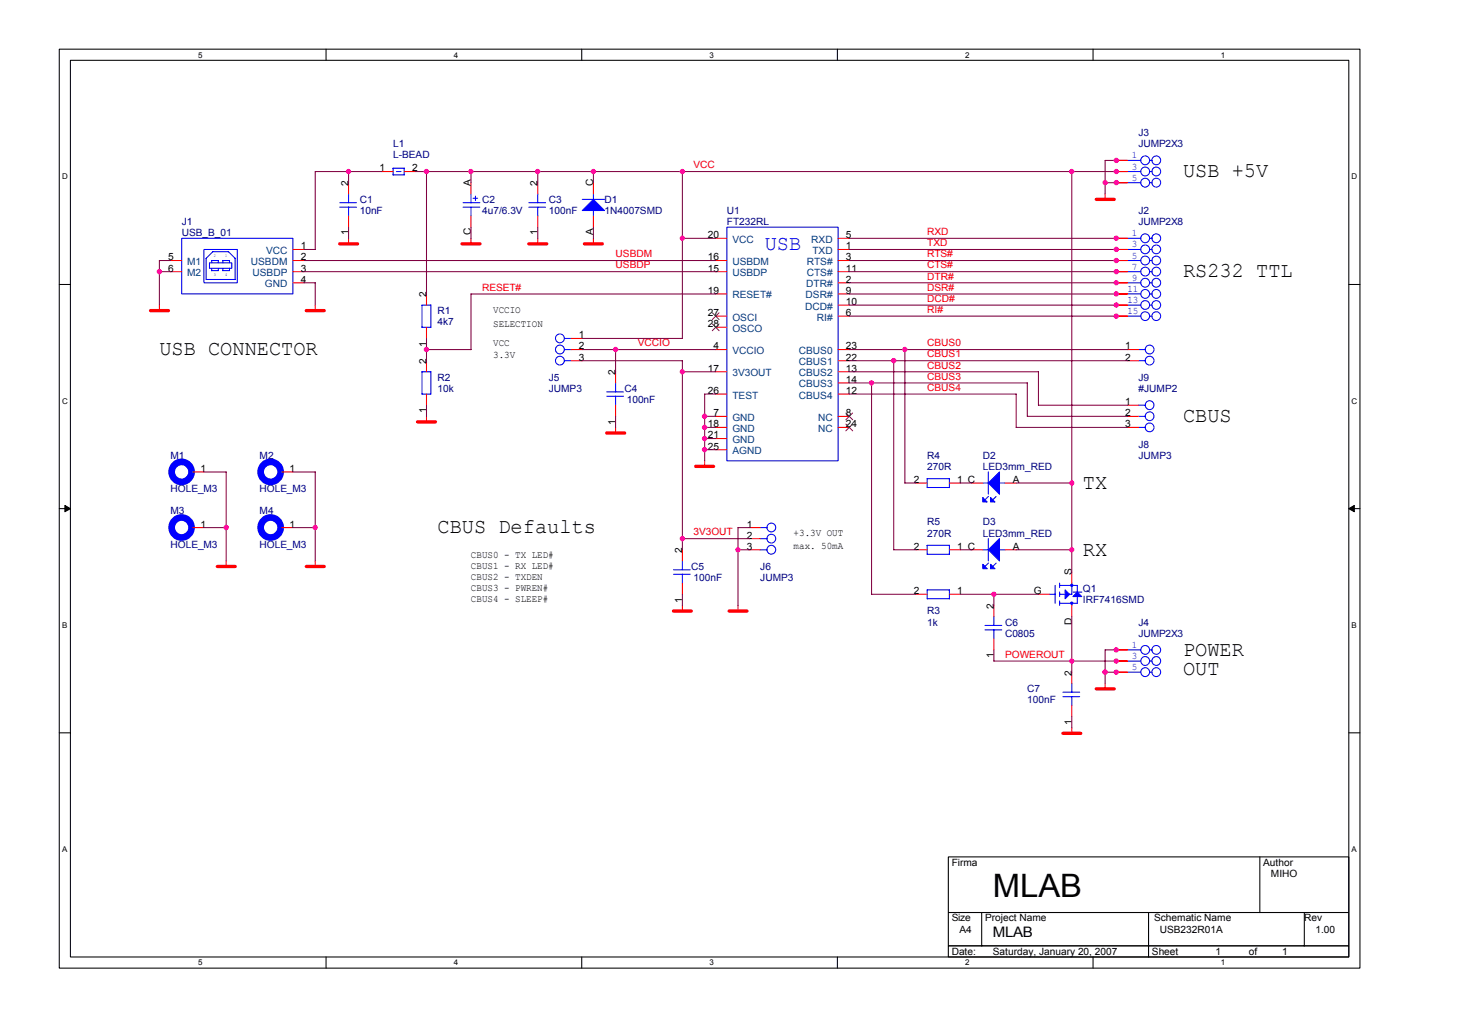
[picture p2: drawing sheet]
<svg xmlns="http://www.w3.org/2000/svg" width="297mm" height="210mm" viewBox="0 0 297 210" stroke-linecap="round" stroke-linejoin="round" font-family="sans-serif">
<path d="M12 10h264.3v186.7h-264.3zM14.3 12.3h259.7v182.2h-259.7z" fill="none" stroke="#000" stroke-width=".21"/>
<g fill="#fff">
<path d="M40.3 10.2h.9v1.8h-.9z"/>
<path d="M40.3 194.7h.9v1.8h-.9z"/>
</g>
<path d="M66.2 10v2.3M66.2 194.5v2.2" fill="none" stroke="#000" stroke-width=".21"/>
<g fill="#fff">
<path d="M92.2 10.2h.9v1.8h-.9z"/>
<path d="M92.2 194.7h.9v1.8h-.9z"/>
</g>
<path d="M118.2 10v2.3M118.2 194.5v2.2" fill="none" stroke="#000" stroke-width=".21"/>
<g fill="#fff">
<path d="M144.2 10.2h.9v1.8h-.9z"/>
<path d="M144.2 194.7h.9v1.8h-.9z"/>
</g>
<path d="M170.1 10v2.3M170.1 194.5v2.2" fill="none" stroke="#000" stroke-width=".21"/>
<g fill="#fff">
<path d="M196.1 10.2h.9v1.8h-.9z"/>
<path d="M196.1 194.7h.9v1.8h-.9z"/>
</g>
<path d="M222.1 10v2.3M222.1 194.5v2.2" fill="none" stroke="#000" stroke-width=".21"/>
<g fill="#fff">
<path d="M248 10.2h.9v1.8h-.9z"/>
<path d="M248 194.7h.9v1.8h-.9z"/>
<path d="M12.6 35h1.2v1.8h-1.2z"/>
<path d="M274.6 35h1.2v1.8h-1.2z"/>
<path d="M12.6 80.6h1.2v1.8h-1.2z"/>
<path d="M274.6 80.6h1.2v1.8h-1.2z"/>
</g>
<path d="M12 57.8h2.3M274 57.8h2.3" fill="none" stroke="#000" stroke-width=".21"/>
<g fill="#fff">
<path d="M12.6 126.1h1.1v1.8h-1.1z"/>
<path d="M274.6 126.1h1.1v1.8h-1.1z"/>
</g>
<path d="M12 103.4h2.3M274 103.4h2.3" fill="none" stroke="#000" stroke-width=".21"/>
<path d="M13.2 102.7l1.1 .7-1.1 .6zM274 103.4l1.2-.7v1.3z" fill="#000" stroke="#000" stroke-width=".2"/>
<g fill="#fff">
<path d="M12.6 171.7h1.1v1.8h-1.1z"/>
<path d="M274.6 171.7h1.1v1.8h-1.1z"/>
</g>
<path d="M12 148.9h2.3M274 148.9h2.3M192.7 174.1h81.3v11.3h-81.3zM256 174.1v11.3M192.7 185.4h81.3v6.8h-81.3zM192.7 192.2h81.3v2.3h-81.3zM199.4 185.4v6.8M233.4 185.4v9.1M265 185.4v6.8" fill="none" stroke="#000" stroke-width=".21"/>
<g fill="none" stroke="#f00" stroke-width=".21">
<path d="M70.8 37.1v2.3M77.6 34.9h2.3M82.1 34.9h2.3M95.7 37.1v2.3M109.3 37.1v2.3M120.6 37.1v2.3M224.5 39.4v1.1M226.8 34.9h2.3M226.8 32.6h2.3M226.8 37.1h2.3M34.6 52.9h2.3M34.6 55.2h2.3"/>
<path d="M59.5 50.7h2.3M59.5 52.9h2.3M59.5 55.2h2.3M59.5 57.5h2.3M70.8 43.9v2.3M70.8 48.4v1.2M86.7 59.7v2.3M95.7 43.9v2.3M95.7 48.4v1.2M109.3 43.9v2.3M109.3 48.4v1.2M120.6 43.9v2.3"/>
<path d="M120.6 48.4v1.2M145.4 48.4h2.3M145.4 52.9h2.3M145.4 55.2h2.3M145.4 59.7h2.3M170.3 48.4h2.2M170.3 50.7h2.2M170.3 52.9h2.2M170.3 55.2h2.2M170.3 57.5h2.2M170.3 59.7h2.2M226.8 48.4h2.3"/>
<path d="M226.8 50.7h2.3M226.8 52.9h2.3M226.8 55.2h2.3M226.8 57.5h2.3M226.8 59.7h2.3M32.4 62v1.1M64 62v1.1M86.7 66.5v2.3M86.7 73.3v2.2M116 71h2.3M116 73.3h2.3M116 68.8h2.3"/>
<path d="M125.1 75.5v2.3M145.4 64.2h2.3M145.4 71h2.3M145.4 75.5h2.3M145.4 66.5h2.3M170.3 62h2.2M170.3 64.2h2.2M170.3 71h2.2M170.3 75.5h2.2M170.3 73.3h2.2M170.3 77.8h2.2M226.8 62h2.3"/>
<path d="M226.8 64.2h2.3M229.1 71h2.2M229.1 73.3h2.2M39.2 95.9h2.2M57.3 95.9h2.2M86.7 80.1v2.2M86.7 84.6v1.1M125.1 82.3v2.3M125.1 86.8v1.2M143.2 93.6v1.2M145.4 91.4h2.3M145.4 84.6h2.3"/>
<path d="M145.4 86.8h2.3M145.4 89.1h2.3M145.4 80.1h2.3M170.3 84.6h2.2M170.3 86.8h2.2M170.3 80.1h2.2M186.1 98.1h2.3M192.9 98.1h2.3M197.4 98.1h2.3M204.2 98.1h2.3M229.1 84.6h2.2M229.1 86.8h2.2"/>
<path d="M229.1 82.3h2.2M39.2 107.2h2.2M45.9 114v1.1M57.3 107.2h2.2M64 114v1.1M138.6 111.7v2.3M138.6 118.5v2.3M152.2 107.2h2.3M152.2 109.5h2.3M152.2 111.7h2.3M186.1 111.7h2.3M192.9 111.7h2.3"/>
<path d="M197.4 111.7h2.3M204.2 111.7h2.3M217.8 116.2v2.3M138.6 123v1.2M149.9 123v1.2M186.1 120.8h2.3M192.9 120.8h2.3M201.9 123v2.3M201.9 129.8v2.3M211 120.8h2.2M217.8 123v2.3M217.8 136.6v2.3"/>
<path d="M224.5 138.9v1.1M226.8 132.1h2.3M226.8 134.3h2.3M226.8 136.6h2.3M217.8 143.4v2.2M217.8 147.9v1.1"/>
</g>
<g fill="none" stroke="#f00" stroke-width=".68">
<path d="M69 49.6h3.6M93.9 49.6h3.6M107.4 49.6h3.7M118.7 49.6h3.7M222.7 40.5h3.7M30.6 63.1h3.6M62.2 63.1h3.7M84.8 85.7h3.7M123.3 88h3.6M141.3 94.8h3.7M44.2 115.1h3.6M62.2 115.1h3.7"/>
<path d="M136.8 124.2h3.7M148.1 124.2h3.7M222.7 140h3.7M216 149h3.6"/>
</g>
<g fill="none" stroke="#00f" stroke-width=".21">
<path d="M70.8 39.4v1.8M79.9 34.2h2.2v1.3l-2.2 .1zM80.5 34.9h1M95.7 39.4v1.8M96.6 39.8v1M109.3 39.4v1.8M120.6 39.4v1.1M229.1 34.9h2.7M229.1 32.6h2.7M229.1 37.1h2.7M233.6 34.9h.5M233.6 32.6h.5"/>
<path d="M233.6 37.1h.5M36.9 48.4h22.6v11.3h-22.6zM41.4 50.7h6.8v6.8h-6.8zM41.9 52.5v4.3h5.9M42.6 53.4h4.5v1.1h-4.5zM43 54.5v.5h1.4M44.4 52.9v.5M44.4 54.5v.5M44.4 52.9h-1.4v.5M45.3 53.4v-.5h1.3v.5M46.4 51.1l1.4 1.4v4.3M46.4 51.1h-3.2l-1.3 1.4"/>
<path d="M46.6 54.5v.5h-1.3v-.5M69 41.2h3.4M69 42.1h3.4M70.8 42.1v1.8M94.1 41.2h3.4M94.1 42.1h3.4M95.7 42.1v1.8M96.1 40.3h.9M107.4 41.2h3.4M107.4 42.1h3.4M109.3 42.1v1.8M118.3 40.5h4.5"/>
<path d="M120.6 42.8v1.1M147.7 46.2h22.6v47.4h-22.6zM229.1 48.4h2.7M229.1 50.7h2.7M229.1 52.9h2.7M229.1 55.2h2.7M229.1 57.5h2.7M229.1 59.7h2.7M233.6 48.4h.5M233.6 50.7h.5M233.6 52.9h.5M233.6 55.2h.5"/>
<path d="M233.6 57.5h.5M233.6 59.7h.5M87.5 62h-1.8v4.5M87.5 62v4.5h-1.8M114.7 68.8h1.4M114.7 71h1.4M114.7 73.3h1.4M123.3 79.6h3.4M125.1 77.8v1.8M229.1 62h2.7M229.1 64.2h2.7M231.3 71h1.4"/>
<path d="M231.3 73.3h1.4M233.6 62h.5M233.6 64.2h.5M38.9 95.9h.3M57 95.9h.3M85.7 80.1h1.8v-4.6h-1.8v4.6M123.3 80.5h3.4M125.1 80.5v1.8M188.4 97.3h4.5v1.8M188.4 99.1h4.5M188.4 97.3v1.8M199.7 98.1h1.1"/>
<path d="M200.8 95.9v4.5M203 98.1h1.2M231.3 82.3h1.4M231.3 84.6h1.4M231.3 86.8h1.4M38.9 107.2h.3M57 107.2h.3M136.8 116.7h3.4M136.8 115.8h3.4M138.6 114v1.8M138.6 116.7v1.8M154.4 107.2h1.4"/>
<path d="M154.4 109.5h1.4M154.4 111.7h1.4M188.4 110.8h4.5v1.8M188.4 119.9h4.5v1.8M188.4 110.8v1.8M188.4 119.9v1.8M188.4 112.6h4.5M199.7 111.7h1.1M200.8 109.4v4.6M200.8 100.9l-.7 .7M200.8 114.4l-.7 .7M202.4 100.9l-.7 .7"/>
<path d="M202.4 114.4l-.7 .7M203 111.7h1.2M214.4 119v3.6M215.3 119h3.6M215.3 118.5v.9M217.8 118.5v2.3h-.5M218.9 119v3.6M188.4 121.7h4.5M200.1 128h3.4M200.1 127.1h3.4M201.9 125.3v1.8M201.9 128v1.8"/>
<path d="M213.2 120.8h1.2M215.3 122.6h3.6M215.3 120.8h1.1M215.3 120.3v.9M215.3 122.1v.9M217.8 122.6v.4M217.8 138.8v1.9M218 120.3h1.8M229.1 132.1h2.7M229.1 134.3h2.7M229.1 136.6h2.7M233.6 132.1h.5"/>
<path d="M233.6 134.3h.5M233.6 136.6h.5M216 141.6h3.4M216 140.7h3.4M217.8 141.5v1.9"/>
<circle cx="232.7" cy="34.8" r=".9"/>
<circle cx="232.7" cy="32.6" r=".9"/>
<circle cx="232.7" cy="37.1" r=".9"/>
<circle cx="234.9" cy="34.8" r=".89"/>
<circle cx="234.9" cy="32.6" r=".89"/>
<circle cx="234.9" cy="37.1" r=".89"/>
<circle cx="232.7" cy="48.4" r=".9"/>
<circle cx="232.7" cy="55.2" r=".9"/>
<circle cx="232.7" cy="57.5" r=".9"/>
<circle cx="232.7" cy="59.7" r=".9"/>
<circle cx="232.7" cy="52.9" r=".9"/>
<circle cx="232.7" cy="50.7" r=".9"/>
<circle cx="234.9" cy="55.2" r=".89"/>
<circle cx="234.9" cy="48.4" r=".89"/>
<circle cx="234.9" cy="59.7" r=".89"/>
<circle cx="234.9" cy="57.5" r=".89"/>
<circle cx="234.9" cy="52.9" r=".89"/>
<circle cx="234.9" cy="50.7" r=".89"/>
<circle cx="113.8" cy="68.8" r=".9"/>
<circle cx="113.8" cy="71" r=".9"/>
<circle cx="113.8" cy="73.3" r=".9"/>
<circle cx="232.7" cy="64.2" r=".9"/>
<circle cx="232.7" cy="62" r=".9"/>
<circle cx="233.6" cy="71" r=".89"/>
<circle cx="233.6" cy="73.3" r=".89"/>
<circle cx="234.9" cy="64.2" r=".89"/>
<circle cx="234.9" cy="62" r=".89"/>
<circle cx="233.6" cy="82.3" r=".89"/>
<circle cx="233.6" cy="84.6" r=".89"/>
<circle cx="233.6" cy="86.8" r=".89"/>
<circle cx="156.7" cy="111.7" r=".89"/>
<circle cx="156.7" cy="109.5" r=".89"/>
<circle cx="156.7" cy="107.2" r=".89"/>
<circle cx="232.7" cy="136.6" r=".9"/>
<circle cx="232.7" cy="134.3" r=".9"/>
<circle cx="232.7" cy="132.1" r=".9"/>
<circle cx="234.9" cy="136.6" r=".89"/>
<circle cx="234.9" cy="134.3" r=".89"/>
<circle cx="234.9" cy="132.1" r=".89"/>
</g>
<g fill="#00f" stroke="#00f" stroke-width=".21">
<path d="M118.3 42.8l2.3-2.3 2.2 2.3z" fill-rule="evenodd"/>
<path d="M216.4 119.9l.9 .9-.9 .9z" fill-rule="evenodd"/>
<path d="M218.9 120.3l.9 .9h-1.8z" fill-rule="evenodd"/>
<path d="M200.8 98.1l2.3-2.2v4.5z" fill-rule="evenodd"/>
<path d="M201.2 101.1l1 .9h-1z" fill-rule="evenodd"/>
<path d="M199.7 101.1l.9 .9h-.9z" fill-rule="evenodd"/>
<path d="M203.1 109.5v4.5l-2.3-2.3z" fill-rule="evenodd"/>
<path d="M201.2 114.7l1 .9h-1z" fill-rule="evenodd"/>
<path d="M199.7 114.7l.9 .9h-.9z" fill-rule="evenodd"/>
<circle cx="217.7" cy="118.9" r=".22"/>
<circle cx="217.7" cy="122.6" r=".22"/>
</g>
<path d="M144.7 63.6l1.4 1.3M144.7 65.8l1.4 1.4M146.1 63.6l-1.4 1.3M146.1 65.8l-1.4 1.4M171.9 83.9l1.3 1.4M171.9 86.2l1.3 1.3M173.2 83.9l-1.4 1.4M173.2 86.2l-1.4 1.3" fill="none" stroke="#804000" stroke-width=".2"/>
<g fill="none" stroke="#00f" stroke-width="1.4">
<circle cx="36.9" cy="95.9" r="2.03"/>
<circle cx="55" cy="95.9" r="2.04"/>
<circle cx="36.9" cy="107.2" r="2.03"/>
<circle cx="55" cy="107.2" r="2.04"/>
</g>
<g fill="none" stroke="#800040" stroke-width=".21">
<path d="M70.8 34.8v2.3M77.6 34.9l-13.6-.1v15.9h-2.2M84.4 34.9h142.4M86.7 34.9v24.9M95.7 34.9v2.2M109.3 34.9v2.2M120.6 34.8v2.3M138.6 34.9v33.9M217.8 34.9v81.4M224.5 37.1h2.3M226.8 32.6h-2.3v6.8M32.4 55.2h2.2"/>
<path d="M34.7 52.9h-2.3v9.1M61.8 57.5l2.2-.1v4.6M61.8 52.9h83.6M61.8 55.2h83.6M70.8 46.2v2.3M95.7 46.2v2.3M109.3 46.2v2.3M120.6 46.2v2.3M138.6 48.4h6.8M145.4 59.7h-49.7v11.4l-9-.1M172.5 52.9h54.3M172.5 55.2h54.3"/>
<path d="M172.5 57.5h54.3M172.5 50.7h54.3M172.5 48.4h54.3M172.5 59.7h54.3M86.7 68.8v4.5M118.3 68.8h20.4M118.3 73.3h20.4M118.3 71h27.1M125.1 71v4.6M138.6 73.3v38.4M138.6 75.5h6.8M172.5 73.3h56.6"/>
<path d="M172.5 75.5h38.5v6.9l18.1-.1M172.5 71h56.6M172.5 62h54.3M172.5 64.2h54.3M172.5 77.8h36.2M177.1 77.8v43M181.6 73.3v38.4h4.5M183.9 71v27.1M208.7 77.8v6.8h20.4M41.4 95.9h4.6l-.1 18.1M59.5 95.9h4.5v18.1M86.7 82.3v2.3"/>
<path d="M125.1 84.6v2.3M143.1 80.1h2.3M143.1 91.4h2.3M143.1 89.1h2.3M143.1 86.8h2.3M143.1 84.6h2.3M143.2 80.1v13.6M172.5 80.1h34v6.8l22.6-.1M183.8 98.1h2.3M195.2 98.1h2.2M206.5 98.1h11.3M41.4 107.2h4.6"/>
<path d="M59.5 107.2h4.6M138.6 109.5h13.6M149.9 111.7h2.3M152.2 107.2h-2.3v15.8M195.2 111.7h2.2M206.5 111.7h11.3M138.6 120.8v2.2M177.1 120.8h9M195.2 120.8h15.8M201.9 120.8v2.2M201.9 132.1v2.2h24.9M217.8 125.3v11.3"/>
<path d="M224.5 136.6h2.3M226.8 132.1h-2.3v6.8M217.8 145.6v2.3"/>
</g>
<g fill="#f0f" stroke="#f0f" stroke-width=".21">
<circle cx="32.4" cy="55.2" r=".45"/>
<circle cx="70.8" cy="34.8" r=".43"/>
<circle cx="95.7" cy="34.8" r=".44"/>
<circle cx="109.2" cy="34.8" r=".44"/>
<circle cx="138.6" cy="48.4" r=".44"/>
<circle cx="143.1" cy="84.6" r=".45"/>
<circle cx="143.2" cy="91.4" r=".44"/>
<circle cx="143.1" cy="89.1" r=".45"/>
<circle cx="143.1" cy="86.8" r=".45"/>
<circle cx="138.6" cy="75.5" r=".44"/>
<circle cx="138.6" cy="109.5" r=".44"/>
<circle cx="149.9" cy="111.7" r=".44"/>
<circle cx="86.6" cy="34.8" r=".44"/>
<circle cx="86.6" cy="71" r=".45"/>
<circle cx="120.5" cy="34.8" r=".44"/>
<circle cx="138.6" cy="34.8" r=".43"/>
<circle cx="217.7" cy="34.8" r=".43"/>
<circle cx="226.8" cy="32.6" r=".45"/>
<circle cx="224.5" cy="37.1" r=".45"/>
<circle cx="226.8" cy="37.1" r=".45"/>
<circle cx="226.8" cy="48.4" r=".45"/>
<circle cx="226.8" cy="50.7" r=".45"/>
<circle cx="226.8" cy="52.9" r=".45"/>
<circle cx="226.8" cy="55.2" r=".45"/>
<circle cx="226.8" cy="57.5" r=".44"/>
<circle cx="226.8" cy="59.7" r=".45"/>
<circle cx="226.8" cy="62" r=".45"/>
<circle cx="226.8" cy="64.2" r=".45"/>
<circle cx="177.1" cy="77.8" r=".45"/>
<circle cx="183.8" cy="71" r=".44"/>
<circle cx="217.7" cy="98.1" r=".44"/>
<circle cx="226.8" cy="34.8" r=".44"/>
<circle cx="201.9" cy="120.8" r=".45"/>
<circle cx="217.7" cy="134.3" r=".44"/>
<circle cx="226.8" cy="134.3" r=".45"/>
<circle cx="226.8" cy="132.1" r=".45"/>
<circle cx="224.5" cy="136.6" r=".44"/>
<circle cx="226.8" cy="136.6" r=".44"/>
<circle cx="45.9" cy="107.2" r=".45"/>
<circle cx="64" cy="107.2" r=".45"/>
<circle cx="125.1" cy="71" r=".45"/>
<circle cx="217.7" cy="111.7" r=".44"/>
<circle cx="181.6" cy="73.3" r=".45"/>
</g>
<text font-size="6.6" x="201.7" y="182.3">MLAB</text>
<g font-size="4.3">
<text x="240.4" y="36">USB +5V</text>
<text x="240.4" y="56.4">RS232 TTL</text>
<text x="32.4" y="72.2">USB CONNECTOR</text>
<text x="240.4" y="85.8">CBUS</text>
<text x="220" y="99.3">TX</text>
<text x="88.9" y="108.4">CBUS Defaults</text>
<text x="220" y="112.9">RX</text>
<text x="240.4" y="133.2">POWER</text>
<text x="240.4" y="137.2">OUT</text>
</g>
<text font-size="4.3" fill="#00f" x="155.4" y="50.7">USB</text>
<text font-size="2.9" x="201.7" y="190.3">MLAB</text>
<g font-size="2" fill="#000080">
<text x="79.9" y="29.9">L1</text>
<text x="231.3" y="27.6">J3</text>
<text x="231.3" y="29.9">JUMP2X3</text>
<text x="79.9" y="32.2">L-BEAD</text>
<text x="73.1" y="41.2">C1</text>
<text x="98" y="41.2">C2</text>
<text x="111.5" y="41.2">C3</text>
<text x="122.8" y="41.2">D1</text>
<text x="36.9" y="45.7">J1</text>
<text x="36.9" y="48">USB_B_01</text>
<text x="73.1" y="43.5">10nF</text>
<text x="98" y="43.5">4u7/6.3V</text>
<text x="111.5" y="43.5">100nF</text>
<text x="122.8" y="43.5">1N4007SMD</text>
<text x="147.7" y="43.5">U1</text>
<text x="147.7" y="45.7">FT232RL</text>
<text x="231.3" y="43.5">J2</text>
<text x="231.3" y="45.7">JUMP2X8</text>
<text x="88.9" y="63.8">R1</text>
<text x="88.9" y="66.1">4k7</text>
<text x="88.9" y="77.4">R2</text>
<text x="111.5" y="77.4">J5</text>
<text x="231.3" y="77.4">J9</text>
<text x="88.9" y="79.6">10k</text>
<text x="111.5" y="79.6">JUMP3</text>
<text x="126.9" y="79.6">C4</text>
<text x="127.3" y="81.9">100nF</text>
<text x="231.3" y="79.6">#JUMP2</text>
<text x="34.6" y="93.2">M1</text>
<text x="52.7" y="93.2">M2</text>
<text x="188.4" y="93.2">R4</text>
<text x="188.4" y="95.5">270R</text>
<text x="199.7" y="93.2">D2</text>
<text x="199.7" y="95.5">LED3mm_RED</text>
<text x="231.3" y="90.9">J8</text>
<text x="231.3" y="93.2">JUMP3</text>
<text x="34.6" y="100">HOLE_M3</text>
<text x="52.7" y="100">HOLE_M3</text>
<text x="34.6" y="104.5">M3</text>
<text x="52.7" y="104.5">M4</text>
<text x="188.4" y="106.8">R5</text>
<text x="199.7" y="106.8">D3</text>
<text x="34.6" y="111.3">HOLE_M3</text>
<text x="52.7" y="111.3">HOLE_M3</text>
<text x="188.4" y="109">270R</text>
<text x="199.7" y="109">LED3mm_RED</text>
<text x="140.4" y="115.8">C5</text>
<text x="140.9" y="118.1">100nF</text>
<text x="154.5" y="115.8">J6</text>
<text x="154.5" y="118.1">JUMP3</text>
<text x="188.4" y="124.8">R3</text>
<text x="220" y="120.3">Q1</text>
<text x="220" y="122.6">IRF7416SMD</text>
<text x="188.4" y="127.1">1k</text>
<text x="204.2" y="127.1">C6</text>
<text x="204.2" y="129.4">C0805</text>
<text x="231.3" y="127.1">J4</text>
<text x="231.3" y="129.4">JUMP2X3</text>
<text x="208.7" y="140.7">C7</text>
<text x="208.7" y="142.9">100nF</text>
</g>
<g font-size="2">
<text x="77.1" y="34.8">1</text>
<text x="83.7" y="34.8">2</text>
<text x="70.8" y="37.8" transform="rotate(-90 70.8 37.8)">2</text>
<text x="95.7" y="37.8" transform="rotate(-90 95.7 37.8)">A</text>
<text x="109.2" y="37.8" transform="rotate(-90 109.2 37.8)">2</text>
<text x="120.5" y="37.8" transform="rotate(-90 120.5 37.8)">C</text>
<text x="70.8" y="47.8" transform="rotate(-90 70.8 47.8)">1</text>
<text x="95.7" y="47.8" transform="rotate(-90 95.7 47.8)">C</text>
<text x="109.2" y="47.8" transform="rotate(-90 109.2 47.8)">1</text>
<text x="120.5" y="47.8" transform="rotate(-90 120.5 47.8)">A</text>
<text x="34.2" y="52.9">5</text>
<text x="61.1" y="50.7">1</text>
<text x="61.1" y="52.9">2</text>
<text x="143.8" y="48.4">20</text>
<text x="143.8" y="52.9">16</text>
<text x="171.9" y="48.4">5</text>
<text x="171.9" y="50.7">1</text>
<text x="171.9" y="52.9">3</text>
<text x="34.2" y="55.2">6</text>
<text x="61.1" y="55.2">3</text>
<text x="61.1" y="57.4">4</text>
<text x="143.8" y="55.2">15</text>
<text x="143.8" y="59.7">19</text>
<text x="171.9" y="57.4">2</text>
<text x="171.9" y="55.2">11</text>
<text x="171.9" y="59.7">9</text>
<text x="86.6" y="60.4" transform="rotate(-90 86.6 60.4)">2</text>
<text x="100.2" y="63.6">VCCIO</text>
<text x="143.8" y="64.2">27</text>
<text x="171.9" y="64.2">6</text>
<text x="171.9" y="62">10</text>
<text x="86.6" y="70.4" transform="rotate(-90 86.6 70.4)">1</text>
<text x="100.2" y="66.4">SELECTION</text>
<text x="100.2" y="70.4">VCC</text>
<text x="117.6" y="68.7">1</text>
<text x="117.6" y="71">2</text>
<text x="143.8" y="66.5">28</text>
<text x="144.9" y="71">4</text>
<text x="171.9" y="71">23</text>
<text x="228.6" y="71">1</text>
<text x="86.6" y="74" transform="rotate(-90 86.6 74)">2</text>
<text x="100.2" y="72.7">3.3V</text>
<text x="117.6" y="73.3">3</text>
<text x="125" y="76.2" transform="rotate(-90 125 76.2)">2</text>
<text x="143.8" y="75.5">17</text>
<text x="171.9" y="75.5">13</text>
<text x="171.9" y="73.3">22</text>
<text x="171.9" y="77.8">14</text>
<text x="228.6" y="73.3">2</text>
<text x="143.8" y="80.1">26</text>
<text x="171.9" y="80.1">12</text>
<text x="228.6" y="82.3">1</text>
<text x="86.6" y="84" transform="rotate(-90 86.6 84)">1</text>
<text x="125" y="86.3" transform="rotate(-90 125 86.3)">1</text>
<text x="143.8" y="86.8">18</text>
<text x="143.8" y="89.1">21</text>
<text x="144.9" y="84.6">7</text>
<text x="171.9" y="84.6">8</text>
<text x="171.9" y="86.8">24</text>
<text x="228.6" y="84.6">2</text>
<text x="228.6" y="86.8">3</text>
<text x="40.8" y="95.9">1</text>
<text x="58.8" y="95.9">1</text>
<text x="143.8" y="91.4">25</text>
<text x="185.6" y="98.1">2</text>
<text x="194.5" y="98.1">1 C</text>
<text x="205.8" y="98.1">A</text>
<text x="40.8" y="107.2">1</text>
<text x="58.8" y="107.2">1</text>
<text x="151.7" y="107.2">1</text>
<text x="95.7" y="113.3">CBUS0 - TX LED#</text>
<text x="138.6" y="112.4" transform="rotate(-90 138.6 112.4)">2</text>
<text x="151.7" y="109.4">2</text>
<text x="151.7" y="111.7">3</text>
<text x="161.2" y="108.8">+3.3V OUT</text>
<text x="161.2" y="111.6">max. 50mA</text>
<text x="185.6" y="111.7">2</text>
<text x="194.5" y="111.7">1 C</text>
<text x="205.8" y="111.7">A</text>
<text x="95.7" y="115.6">CBUS1 - RX LED#</text>
<text x="95.7" y="117.9">CBUS2 - TXDEN</text>
<text x="217.7" y="116.9" transform="rotate(-90 217.7 116.9)">S</text>
<text x="95.7" y="120.1">CBUS3 - PWREN#</text>
<text x="95.7" y="122.4">CBUS4 - SLEEP#</text>
<text x="138.6" y="122.4" transform="rotate(-90 138.6 122.4)">1</text>
<text x="185.6" y="120.7">2</text>
<text x="194.5" y="120.7">1</text>
<text x="201.9" y="123.7" transform="rotate(-90 201.9 123.7)">2</text>
<text x="210" y="120.7">G</text>
<text x="217.7" y="127" transform="rotate(-90 217.7 127)">D</text>
<text x="201.9" y="133.8" transform="rotate(-90 201.9 133.8)">1</text>
<text x="217.7" y="137.3" transform="rotate(-90 217.7 137.3)">2</text>
<text x="217.7" y="147.3" transform="rotate(-90 217.7 147.3)">1</text>
<text x="193.4" y="175.9">Firma</text>
<text x="256.6" y="175.9">Author</text>
<text x="258.2" y="178.2">MIHO</text>
<text x="193.4" y="187.2">Size</text>
<text x="194.9" y="189.5">A4</text>
<text x="200.1" y="187.2">Project Name</text>
<text x="234.5" y="187.2">Schematic Name</text>
<text x="235.6" y="189.5">USB232R01A</text>
<text x="265" y="187.2">Rev</text>
<text x="267.3" y="189.5">1.00</text>
<text x="193.4" y="194">Date:</text>
<text x="201.7" y="194">Saturday, January 20, 2007</text>
<text x="234" y="194">Sheet</text>
<text x="246.9" y="194">1</text>
<text x="253.7" y="194">of</text>
<text x="260.5" y="194">1</text>
</g>
<g font-size="2" fill="#f00">
<text x="140.9" y="34.2">VCC</text>
<text x="188.4" y="47.8">RXD</text>
<text x="125.1" y="52.3">USBDM</text>
<text x="188.4" y="50">TXD</text>
<text x="188.4" y="52.3">RTS#</text>
<text x="98" y="59.1">RESET#</text>
<text x="125.1" y="54.5">USBDP</text>
<text x="188.4" y="54.5">CTS#</text>
<text x="188.4" y="56.8">DTR#</text>
<text x="188.4" y="59.1">DSR#</text>
<text x="188.4" y="61.3">DCD#</text>
<text x="188.4" y="63.6">RI#</text>
<text x="129.6" y="70.4">VCCIO</text>
<text x="188.4" y="70.4">CBUS0</text>
<text x="188.4" y="72.6">CBUS1</text>
<text x="188.4" y="74.9">CBUS2</text>
<text x="188.4" y="77.2">CBUS3</text>
<text x="188.4" y="79.4">CBUS4</text>
<text x="140.9" y="108.8">3V3OUT</text>
<text x="204.2" y="133.7">POWEROUT</text>
</g>
<g font-size="2" fill="#00f">
<text x="230" y="32.2">1</text>
<text x="230" y="34.5">3</text>
<text x="230" y="36.7">5</text>
<text x="230" y="48">1</text>
<text x="230" y="50.3">3</text>
<text x="230" y="52.5">5</text>
<text x="229.1" y="59.3">11</text>
<text x="230" y="54.8">7</text>
<text x="230" y="57.1">9</text>
<text x="229.1" y="61.6">13</text>
<text x="229.1" y="63.8">15</text>
<text x="230" y="131.7">1</text>
<text x="230" y="133.9">3</text>
<text x="230" y="136.2">5</text>
</g>
<g font-size="2" fill="#004080">
<text x="38" y="53.8">M1</text>
<text x="51" y="53.8">USBDM</text>
<text x="54.1" y="51.6">VCC</text>
<text x="148.8" y="49.3">VCC</text>
<text x="148.8" y="53.8">USBDM</text>
<text x="163.9" y="53.8">RTS#</text>
<text x="164.8" y="49.3">RXD</text>
<text x="165.1" y="51.6">TXD</text>
<text x="38" y="56.1">M2</text>
<text x="51.3" y="56.1">USBDP</text>
<text x="53.8" y="58.4">GND</text>
<text x="148.8" y="56.1">USBDP</text>
<text x="163.8" y="58.4">DTR#</text>
<text x="163.9" y="56.1">CTS#</text>
<text x="148.8" y="60.6">RESET#</text>
<text x="148.8" y="65.2">OSCI</text>
<text x="163.6" y="62.9">DCD#</text>
<text x="163.7" y="60.6">DSR#</text>
<text x="166" y="65.2">RI#</text>
<text x="148.8" y="71.9">VCCIO</text>
<text x="148.8" y="67.4">OSCO</text>
<text x="162.3" y="71.9">CBUS0</text>
<text x="148.8" y="76.5">3V3OUT</text>
<text x="162.3" y="76.5">CBUS2</text>
<text x="162.3" y="74.2">CBUS1</text>
<text x="148.8" y="81">TEST</text>
<text x="162.3" y="78.7">CBUS3</text>
<text x="162.3" y="81">CBUS4</text>
<text x="148.8" y="85.5">GND</text>
<text x="148.8" y="87.8">GND</text>
<text x="166.2" y="85.5">NC</text>
<text x="166.2" y="87.8">NC</text>
<text x="148.8" y="92.3">AGND</text>
<text x="148.8" y="90">GND</text>
</g>
<g font-size="1.6">
<text x="40.3" y="11.7">5</text>
<text x="92.2" y="11.7">4</text>
<text x="144.2" y="11.7">3</text>
<text x="196.1" y="11.7">2</text>
<text x="248" y="11.7">1</text>
<text x="12.6" y="36.5">D</text>
<text x="274.6" y="36.5">D</text>
<text x="12.6" y="82">C</text>
<text x="274.6" y="82">C</text>
<text x="12.6" y="127.6">B</text>
<text x="274.6" y="127.6">B</text>
<text x="12.6" y="173.1">A</text>
<text x="274.6" y="173.1">A</text>
<text x="40.3" y="196.2">5</text>
<text x="92.2" y="196.2">4</text>
<text x="144.2" y="196.2">3</text>
<text x="196.1" y="196.2">2</text>
<text x="248" y="196.2">1</text>
</g>
<g font-size=".9" fill="#00f">
<text x="43.5" y="52.3">2</text>
<text x="45.7" y="52.3">1</text>
<text x="43.5" y="56.2">3</text>
<text x="45.7" y="56.2">4</text>
</g>
</svg>
